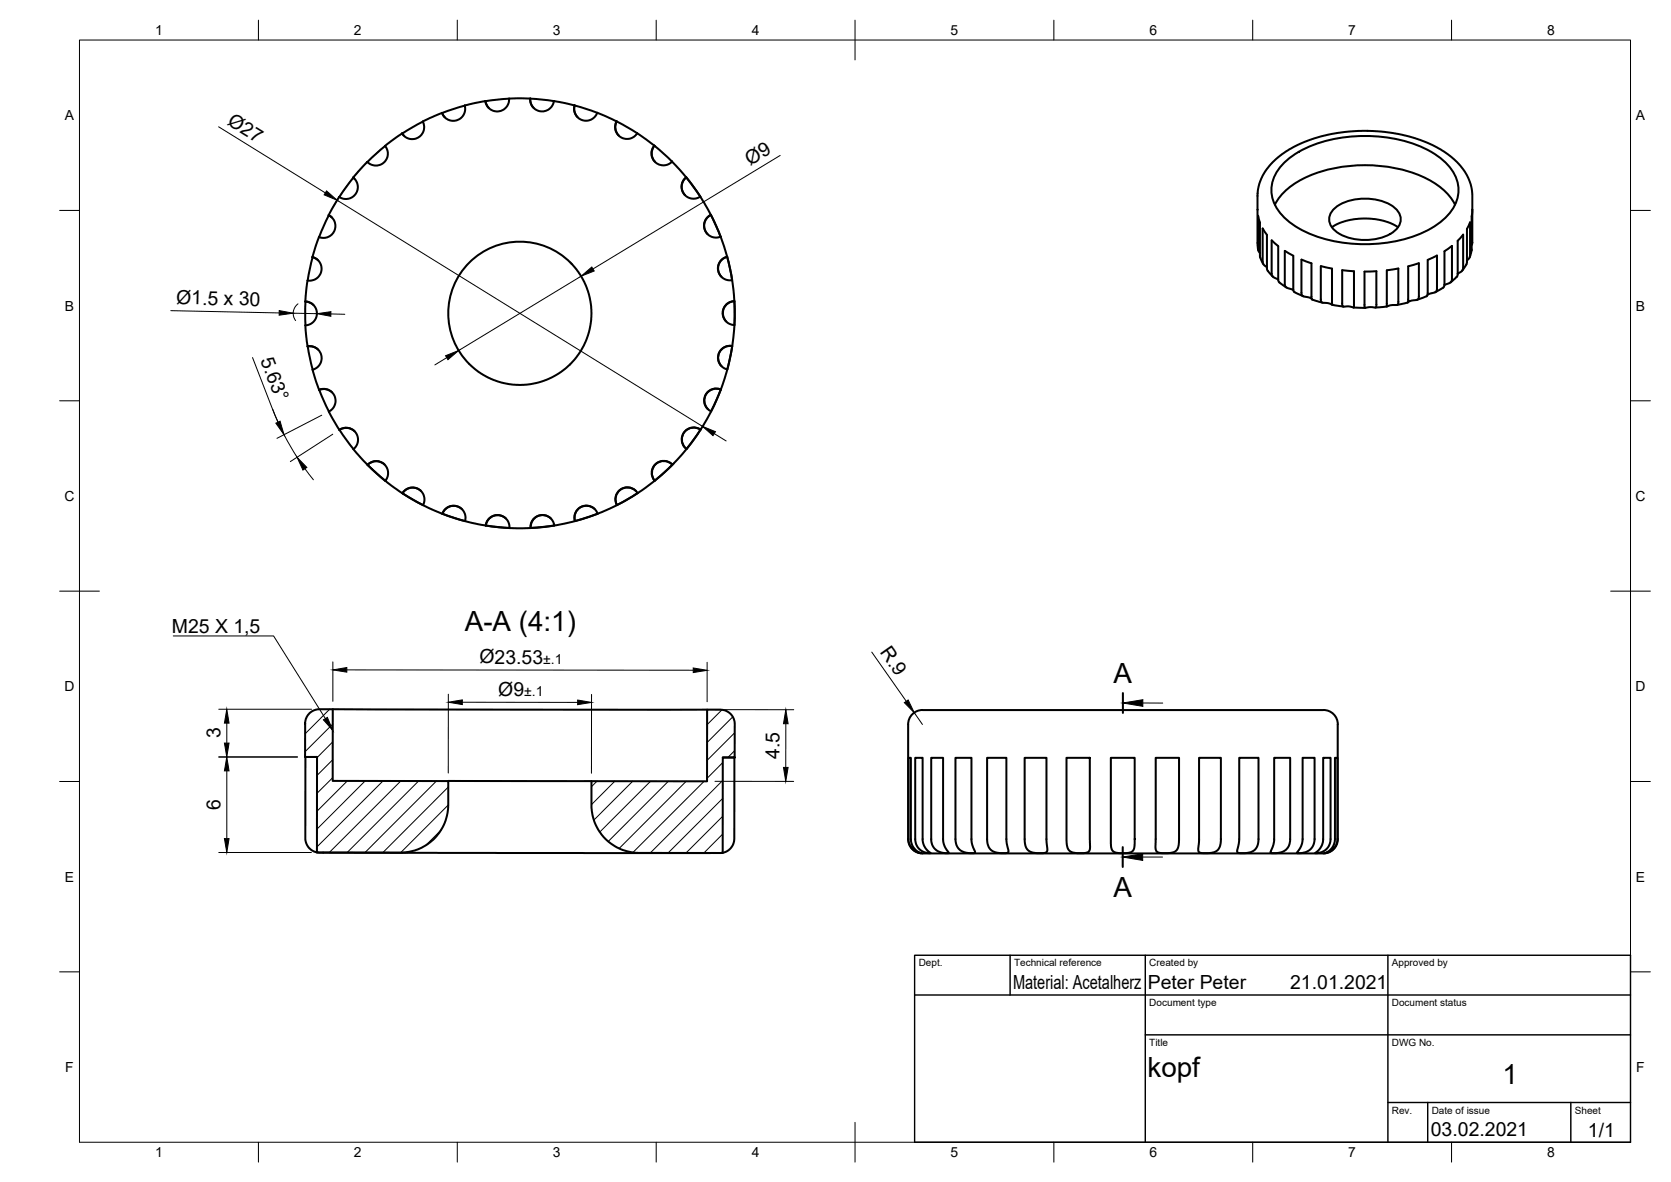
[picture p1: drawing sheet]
<svg xmlns="http://www.w3.org/2000/svg" width="420mm" height="297mm" viewBox="0 0 420 297" stroke-linecap="round" stroke-linejoin="round" font-family="sans-serif">
<g fill="none" stroke="#000" stroke-width=".51">
<path d="M96.8 36.7l-4.4 4M101.1 33.5l-4.3 3.2 .6 1 .1 1.2-.3 1-.6 .9-1 .6-1.3 .2-1.2-.3-.7-.6M101.1 33.5v.1M101.1 33.6l.5 .5M106.3 30.5l.3 1.1v1.2l-.6 1.1-.8 .7-1.1 .3h-1.1l-1.1-.5-.8-.9M106.3 30.6l-5.2 3M111.1 28.4l-4.8 2.1M111.1 28.4h.1M116.8 26.5l.1 1.2-.4 1.2-.7 .8-.9 .5-1.2 .2-1-.3-1-.8-.6-.9M116.9 26.5l-5.7 1.9 .7 1.1M122 25.4l-5.2 1.1M122.1 25.4l.3 1.1 .5 .6"/>
<path d="M128 24.8l-.2 1.2-.5 1-.8 .6-1.3 .4-1.1-.1-1-.6-.7-.8-.4-1.1M128 24.8h5.3M128 24.8l-6 .6M133.3 24.8l.1 .9 .4 1 1 .9 1.2 .4 1.1-.1 .9-.4 .9-.9 .4-1.2M133.3 24.8h.1M133.3 24.8l.3 1.5 .6 .8M133.3 24.8l6 .6M139.3 25.4l5.2 1.1M144.5 26.5l-.1 1.2 .4 1.2 .7 .8 1 .5 1.3 .1 1-.3 .9-.8 .5-.9M144.5 26.5h.1M150.2 28.3l4.8 2.2M150.2 28.4l-5.7-1.9v1.6l.7 1.3"/>
<path d="M155 30.5l-.3 1.2v.9l.5 1.1 .9 .8 1.3 .4 1-.1 1-.5 .8-.8M155 30.5h.1M160.2 33.5l-5.1-3a3 3 0 0 0 .5 3.5M160.2 33.5l4.3 3.1M164.5 36.6l-.5 .9-.2 1.3 .3 1 .7 1 .9 .5 1.2 .3 1.1-.3 .9-.6a53.9 53.9 0 0 1 9.7 63 53.9 53.9 0 0 1-57.1 28.3 54.1 54.1 0 0 1-29-15.1M164.5 36.6h.1M164.6 36.6l4.4 4M164.6 36.6a2.99 2.99 0 0 0 .1 4.1M82.6 54.1l1 .7 .6 1 .1 1.3-.2 .8-.6 1-.8 .6-1.1 .3-1.4-.2-1.7 5M82.6 54.1h.1M82.7 54.1l.8 .6M82.7 54.1l-2.5 5.5"/>
<path d="M85.3 49.5l-2.7 4.6M88.8 44.6l.8 1 .4 1-.1 1.1-.5 1-.8 .8-1.1 .5h-1.1l-1.1-.5M88.8 44.6h.1M88.8 44.7l.3 .2M88.8 44.6l-3.5 4.9M92.4 40.7l-3.6 3.9M92.4 40.7h.1M168.9 40.6h.1M172.5 44.6l-.7 .7-.4 1.1v1l.5 1.2 1 .9 1.1 .4h1l1.1-.5M172.5 44.6h.1M172.6 44.6l3.5 4.8M172.6 44.6a3 3 0 0 0-.3 4.4"/>
<path d="M176.1 49.4h.1M178.8 54l-1 .7-.6 .8-.2 1 .2 1.4 .7 1 1 .6 1.1 .2 1.2-.2M178.8 54l2.4 5.5M178.8 54a3 3 0 0 0-.9 4.8M316.2 52.7h.1M316.3 54.2v8.6l.5 .8M316.3 54.2l.5 1.8v8.5l.8 1.8M317.5 57.4v8.5l.3 .7 .8 .5M317.5 57.4l1.1 1.6M318.6 59.1v8.3a3.2 3.2 0 0 0 1.5 2.1M320.6 51.4a18.5 18.5 0 0 1 11.6-8.3 37 37 0 0 1 28 2.6 14.3 14.3 0 0 1 5.7 5.7M322.6 41.2a27.5 27.5 0 0 1 17.8-6.9 33.9 33.9 0 0 1 21 4.8 10.3 10.3 0 0 1 5.1 10.5 13.9 13.9 0 0 1-8.2 8.6 37.1 37.1 0 0 1-31.7-.8 12.1 12.1 0 0 1-6.9-9 9.3 9.3 0 0 1 2.9-7.2z"/>
<path d="M334.9 57.1l1.3-.8 2.4-.8 4.1-.6 2.8 .1 2.3 .5 2.4 .8 1.3 .8M335.3 52.7a12.6 12.6 0 0 1 11.3-2.4 7.6 7.6 0 0 1 5.4 3.7 3.9 3.9 0 0 1-2.4 4.8 13.8 13.8 0 0 1-13.6-.6 3.5 3.5 0 0 1-.7-5.5zM368.8 57.5l.8-1.6v8.4l-.2 .6-.5 .5M368.9 57.6v8.3a3.7 3.7 0 0 1-1.2 2.1M370.2 52.7v8.4l-.2 .5M76.8 75.8l1 .2 .8 .5 .7 .8 .4 1.1-.1 1.2-.7 1.2-.9 .7-1.2 .3 .5 5.2M76.8 75.8h.1M76.8 75.8l.9 .1 1.1 .7M76.8 75.8v6M78.5 64.6l1.2 .6 .6 .6 .5 1.1v1l-.4 1.2-.8 .9-1.2 .5h-1.1l-.5 5.3M78.5 64.6l.1 .1M78.6 64.6l1.4 .8"/>
<path d="M78.6 64.6l-1.2 5.9M118 66a18 18 0 0 1 29.5 6.2l1 3.7 .2 2.6-.2 3.1-.7 2.8-1 2.4-1.4 2.3-2 2.4-2.3 2-2.3 1.3-2.4 1-3.1 .7-2.8 .2-2.4-.2-3-.7-2.7-1.1-2.8-1.8a18 18 0 0 1-1.6-26.9zM181.3 65.4l.7-.6 .8-.3 1.3 5.9-1.7-.2-.8-.4-.7-.9-.4-1.1v-.7l.3-1zM182.8 64.5a3 3 0 0 0-1.4 5.1M184.6 75.7l-1.2 .3-.9 .6-.6 1-.2 1.1 .2 1 .5 1 1 .7 1.3 .3v-6a3 3 0 0 0-2.7 1.9 3 3 0 0 0 .6 3.2M184.6 75.7h.1M316.3 62.8l-.1-1.5 .1-13.6 .4-1.7 .9-2 1-1.6 1.4-1.6 1.8-1.7 2.4-1.6 3.3-1.6 3-1.1 4.1-1.1 3.8-.6 3.2-.2h3.5l2.9 .2 4.7 .8 3.2 .9 3 1.1 2.5 1.2 2.5 1.6 2.3 1.9 1.6 1.8 1 1.6 .7 1.6 .7 3-.2 14.3-.5 1.7M321.4 70.2v-8.3l-1.6-1.5v8.6l.3 .6 .6 .3a1.49 1.49 0 0 1 1 1.1l1.8 1.2M323 63.1v8.3a2.04 2.04 0 0 0 2 1.4l.2 .1M323.1 63l2.1 1.3M325.2 64.3v8.7l.3 .4 2.2 1.1M329.9 75.1l-.8-.4-1.4-.2-.4-.6v-8.7l2.5 1 .1 9 2.6 .9"/>
<path d="M332.1 66.9l2.8 .6 .1 9.1-1-.4-1-.1a.7 .7 0 0 1-.9-.9v-8.3M335 76.6l2.8 .5M340.3 77.3l3 .1M340.4 68.2l-2.9-.3v8.3a.62 .62 0 0 0 .1 .8 .62 .62 0 0 0 .8 0l1.5 .1a.37 .37 0 0 0 .5 .2 .37 .37 0 0 0 0-.6v-8.5M346.1 68.2l-3 .1v8.5a.41 .41 0 0 0 .1 .6 .41 .41 0 0 0 .6-.1l1.6-.1a.5 .5 0 0 0 .6 0 .5 .5 0 0 0 .1-.7v-8.3M348.7 77l-2.9 .3M351.6 67.5v8.4a.71 .71 0 0 1-.3 .8 .71 .71 0 0 1-.8 0l-1.8 .3v-9M351.6 67.5l-2.9 .4M353.9 76l-2.7 .7M356.8 66.1l-2.7 .9v8.6l-.2 .4 1-.4 1-.2a.78 .78 0 0 0 .9-.9v-8.3M358.9 74.1l2-.7 .4-.5v-8.7l-2.3 1.1-.1 8.9-.2 .3-2.4 .8M363.2 63.1l1.9-1.3v8.5l-.3 .6-1.6 .7"/>
<path d="M363.2 63.2v8.6l-.3 .5-2 1.1M366.5 68.7l1.1-.6 .3-.7v-8.4l-1.4 1.5v8.7l-.2 .4-1.6 1.4M77.4 87.1h1.4l1.2 .8M77.4 87.1l1.1-.1 1 .5 .8 .7 .5 .9 .1 1-.4 1.3-.7 .9-1.2 .6 1.6 5M77.4 87.1l1.2 5.8M80.2 97.9l.9-.2 1.2 .2 .9 .5 .8 .9 .3 1v1.2l-.6 1.1-1 .8 2.6 4.6M80.2 97.9v.1M80.3 98l2.4 5.4M80.3 98a3 3 0 0 1 3.2 .6M181.2 97.9l-.9-.3-1.3 .2-.9 .6-.8 1-.2 .9 .1 1.3 .7 1.1 .9 .7M181.2 97.9h.1M181.2 97.9l-2.4 5.5"/>
<path d="M181.2 97.9a3 3 0 0 0-3.6 1.1 3 3 0 0 0 .4 3.8M182.8 92.8h.1M184.1 87l-1.1-.1-1.2 .5-.8 .9-.4 1v1.2l.5 1.1 .6 .7 1.1 .5M184.1 87l-1.2 5.8M184.1 87a3 3 0 0 0-3.2 1.5 3 3 0 0 0 .5 3.5M85.3 108l1-.4 1.1-.1 1.1 .4 1 .9 .5 1.3v1.1l-.4 .9-.7 .8M85.3 108h.1M85.4 108l3.5 4.9M85.4 108a2.99 2.99 0 0 1 3.8 .4M88.9 112.9l3.5 3.9M92.4 116.8h.1M96.7 116.8a2.99 2.99 0 0 0-4.2 0l4.4 4 .6-1.2 .1-1.1-.3-.9-.9-1.1-.9-.5-1.2-.1-1.2 .4-.7 .5"/>
<path d="M169 116.7a3 3 0 0 0-4.1 0 3 3 0 0 0-.3 4.1M169 116.8l-.8-.7-1.1-.3-1.3 .2-1 .6-.6 .8-.3 1.2 .2 1.3 .5 .9M169 116.8h.1M169.1 116.8l-4.5 4M172.6 112.8h.1M176.1 108l-1-.5h-1.2l-1.1 .4-.8 .8-.5 1-.1 1.1 .3 1 .9 1M176.1 108a3 3 0 0 0-4 .5 3 3 0 0 0 .2 4M176.1 108l-3.5 4.8M178.8 103.4h.1M101.2 123.9l.7-.8 1.1-.5 1-.1 1.3 .4 .7 .7 .6 1 .1 1.2-.3 1.2M101.2 123.9v.1M101.2 124l5.2 3"/>
<path d="M105.9 123.4a3 3 0 0 0-4.7 .6M111.3 129.1l.4-.8 .9-.8 .9-.4 1.3 .1 1 .4 .8 .9 .4 1.2-.1 1.2M111.3 129.1l5.7 1.9M116.2 128a3 3 0 0 0-4.9 1.1M116.9 130.9v.1M122.1 132l.1 .1M122.8 130.5l.6-.5 .8-.5 1.2-.1 .7 .2 .9 .5 .7 .8 .3 .9 .1 .9-6-.7 .3-.9zM127.2 130.3a3 3 0 0 0-3-.7 3 3 0 0 0-2 2.5M138.5 130.3a3 3 0 0 0-3.3-.6 3 3 0 0 0-1.8 3l6-.7M139.4 132l-.4-1.1-.7-.8-1-.5-1.1-.2-1.2 .4-.8 .6-.7 1.2-.1 1.1M145.2 128l1.3-.8 1.4-.1 1.4 .6 1 1.4-5.7 1.8-.1-1.4zM149.6 128a3 3 0 0 0-3.7-.5 3 3 0 0 0-1.3 3.4"/>
<path d="M155.1 126.9h.1M159.9 123.4a3 3 0 0 0-3.9-.3 3 3 0 0 0-.9 3.8M160.3 123.9l-.8-.9-1.1-.5h-1.2l-1 .4-.8 .7-.6 1.1-.1 1.1 .4 1.1M160.3 123.9h.1M160.3 123.9l-5.2 3M77.8 179.3l1-.7 1.1-.3 3.8-.1v18l29 .1v6.1l-.4 2.8-1.2 3-.8 1.2-1.4 1.7-1.8 1.3-1.4 .8-1.5 .5-2.4 .5h-22.1v-24h-3v-8.7l.3-1.1zM83.7 178.2l94.1 .1M231.9 178.4h100.9M232 178.4a3.6 3.6 0 0 0-3.7 3.6v28.9M282.3 174.2v5M332.8 178.4a3.6 3.6 0 0 1 3.6 3.6v28.9M76.7 190.2h.1"/>
<path d="M76.8 190.2v20.9l.3 1.1 .6 .9 .9 .7 1.1 .4M79.7 190.2h-2.9M112.7 196.3h36M148.7 196.3h29.1v-18h3.4l1.1 .2 1.4 .9 .8 1.2 .2 1.2v8.6h-3v23.9h-21.7l-2.2-.3-2.7-1.1-2-1.3-1.4-1.3-1.3-1.8-.9-2-.6-1.8-.2-1.8zM181.7 190.3l3 .1M184.7 190.3l-.1 21-.3 1-.5 .8-.9 .8-1 .4-34.8 .1-67.4-.2M228.4 190.4h.6l.1 21 .4 1.2 .4 .7 1 .8 .7 .3-1.1-.3-1-.6-.7-1-.4-1.2zM230.1 190.4h1.9v20.8l.3 1.1 .4 .8 1.3 1.3-1.5-.2-.9-.5-.9-.8-.5-1.3zM234.1 190.4h3v20.7l.4 1.5 1 1.6-.1 .2-1.4-.1-1.5-.6-.9-.9-.4-1.2zM240.2 190.4h4.1v20.8l.2 1.2 .7 1.7-.2 .3-1.9-.1-1.4-.5-1-1-.4-1.2zM248.2 190.4h4.8v20.8l.6 2.6-.1 .4-.3 .2h-1.8l-1.6-.4-.9-.7-.6-1.2zM257.6 190.4h5.5v20.9l.3 2.3-.2 .5-.5 .2-1.9 .1-1.5-.3-1-.7-.5-1.1-.2-1.1z"/>
<path d="M268.2 190.4h5.8l.1 22.6-.2 .9-.9 .4-2.1 .1-1.3-.2-1-.7-.4-1.2zM279.3 190.4h6v22l-.4 1.3-.4 .4-.8 .2-2.2 .1-1.2-.2-.6-.5-.3-.8zM290.6 190.4h5.9l-.1 21.3-.2 1.3-.3 .6-.7 .5-.8 .2h-2.9l-.6-.3-.3-.6zM301.5 190.4h5.5v21.2l-.2 1-.5 .9-.9 .6-.9 .2-2.5 .1-.5-.2-.2-.5 .2-2.4zM311.6 190.4h4.8v21.2l-.3 1-.7 1-1 .6-1.5 .2h-1.3l-.5-.4 .5-3.1zM320.4 190.4h4v20.8l-.4 1.4-.8 1.1-1.7 .6-1.7 .1-.4-.2 .8-1.9 .2-1.1zM327.5 190.4h3v20.6l-.4 1.6-.9 1.1-1 .5-2 .2-.1-.2 1.1-1.7 .3-1.5zM332.7 190.4h1.9v20.6l-.5 1.6-.8 1-1 .6-1.6 .2 .9-.7 .7-1 .4-1.7zM335.7 190.4h.6v20.9l-.4 1.2-.7 1-1 .6-1.1 .3 .9-.4 .9-.9 .5-1 .3-1zM282.3 212.9v5M336.4 210.9a4.1 4.1 0 0 1-5.1 3.6h-98.3a3.9 3.9 0 0 1-4.7-3.6"/>
</g>
<g fill="none" stroke="#000" stroke-width=".25">
<path d="M20 10.1h390v276.9h-390zM65 5.1v5M115 5.1v5M165 5.1v5M215 5.1v10M265 5.1v5M315 5.1v5M365 5.1v5M55 31.9l26.8 16.6M96.5 36.9a54 54 0 0 0-12.7 15.1M196.2 39.1l-47.1 28.5M15 52.9h5"/>
<path d="M84.8 50.3l91.8 56.8M410 52.9h5M42.9 78.1l27.3 .5M73.7 78.7l6 .1M74.9 76.4a3 3 0 0 0-.6 4.2M83.2 78.9l3.5 .1M146.1 69.4l-30.8 18.7M63.5 89.9l5 13M112.3 89.9l-3 1.8M15 100.7h5M68.5 102.8a66.7 66.7 0 0 0 6.2 12.1M68.5 102.8l1.4 3.3"/>
<path d="M76.7 117.8l2.1 2.8M80.9 104.3l-11.3 5.9M83.7 109.1l-10.7 6.9M179.6 109l3 1.8M410 100.7h5M15 148.6h10M43.6 159.8h25.2l13 20.8M405 148.6h10M55 178.2h23.3M82.9 178.2l-6.2 6.2M83.7 166.3v9.9M87.2 168.3l87.1 .1"/>
<path d="M112.7 174.5v19.8M116.2 176.5h29M148.7 174.5v19.8M177.8 166.4v9.9M179.8 178.3l19.8 .1M181.5 178.4l-3.7 3.7M219.2 163.9l8.7 12.3M229.9 179.1l2 3M287.4 176.7h5M15 196.4h5M55 190.2h19.8M57 181.7v5"/>
<path d="M57 193.7v17M83.7 186.4l-4 4M83.7 190.9l-4 4M83.7 195.4l-4 4M83.7 181.9l-7 7M87.3 196.2l-7.6 7.7M91.8 196.2l-12.1 12.2M96.3 196.2l-16.6 16.6M100.8 196.3l-18 17.9M105.3 196.3l-18 17.9M109.7 196.3l-17.9 17.9M112.7 197.8l-16.4 16.5"/>
<path d="M150.1 196.3l-1.4 1.4M154.6 196.3l-5.9 5.9M159.1 196.3l-9.8 9.8M163.6 196.3l-12.8 12.8M168.1 196.3l-15.2 15.2M172.6 196.3l-16.9 16.9M177 196.3l-17.8 17.9M179.8 196.3l19.8 .1M181.7 191.7l-3.9 3.9M181.7 196.1l-18.2 18.2M184.3 180.1l-6.5 6.5M184.7 184.2l-6.9 6.9"/>
<path d="M184.7 188.6l-1.7 1.7M197.6 181.9v11M410 196.4h5M55 214.2h23.3M110.9 208.6l-3.8 3.8M112.7 202.3l-11.9 12M181.7 209.6l-4.7 4.7M181.7 214.1l-.2 .2M181.7 200.6l-13.7 13.7M181.7 205.1l-9.2 9.2M287.3 215.4h5M15 244.2h5"/>
<path d="M410 244.2h5M65 287v5M115 287v5M165 287v5M215 282.1v9.9M265 287v5M315 287v5M365 287v5"/>
</g>
<path d="M230 240.1h180v46.9h-180zM230 250h180M254 240.1v9.9M288 240.1v46.9M349 240.1v46.9M288 260.1h122M349 277.1h61M359 277.1v9.9M395 277.1v9.9" fill="none" stroke="#000" stroke-width=".36"/>
<g fill="#000" stroke="#000" stroke-width=".25">
<path d="M82.1 48l2.7 2.3-3.3-1.3zM70.2 78l3.5 .7-3.5 .5zM79.7 78.8l3.5-.5v1.2zM146.1 69.4l2.7-2.3 .6 1zM112 89.4l3.3-1.3-2.7 2.3zM69.4 106.3l1-.5 1 3.4zM74.7 114.9l2.5 2.6-1 .6zM176.6 107.1l3.3 1.4-.6 1zM83.7 168.3l3.5-.5v1.1zM112.7 176.5l3.5-.6v1.2zM145.2 175.9l3.5 .6-3.5 .6zM174.3 167.9l3.5 .6-3.5 .5z"/>
<path d="M227.4 176.6l.9-.7 1.6 3.2zM282.3 176.7l5.1-.9v1.7zM57 190.2l.6 3.5h-1.2zM56.4 186.7h1.2l-.6 3.5zM57 178.2l.6 3.5h-1.2zM81.3 180.9l1-.6 1.4 3.3zM197.6 178.4l.6 3.5h-1.2zM197 192.9h1.2l-.6 3.5zM56.4 210.7h1.2l-.6 3.5zM282.3 215.4l5-.8v1.6z"/>
</g>
<g font-size="7">
<text x="116.9" y="158.5">A-A (4:1)</text>
<text x="280" y="171.7">A</text>
<text x="280" y="225.4">A</text>
<text x="288.5" y="270.6">kopf</text>
<text x="377.8" y="272.3">1</text>
</g>
<g font-size="4.9">
<text x="56.9" y="31.2" transform="rotate(32 56.9 31.2)">Ø27</text>
<text x="188.6" y="41.7" transform="rotate(-31 188.6 41.7)">Ø9</text>
<text x="44.3" y="76.4" transform="rotate(1 44.3 76.4)">Ø1.5 x 30</text>
<text x="65.4" y="90.5" transform="rotate(69 65.4 90.5)">5.63°</text>
<text x="43.2" y="159.1">M25 X 1,5</text>
<text x="120.5" y="166.7">Ø23.53</text>
<text x="221.1" y="163.9" transform="rotate(55 221.1 163.9)">R.9</text>
<text x="125.3" y="174.8">Ø9</text>
<text x="55.5" y="185.6" transform="rotate(-90 55.5 185.6)">3</text>
<text x="196" y="190.7" transform="rotate(-90 196 190.7)">4.5</text>
<text x="55.5" y="203.6" transform="rotate(-90 55.5 203.6)">6</text>
<text x="254.7" y="248.5">Material: Acetalherz</text>
<text x="288.6" y="248.5">Peter Peter</text>
<text x="324.4" y="248.6">21.01.2021</text>
<text x="359.8" y="285.6">03.02.2021</text>
<text x="399.3" y="285.8">1/1</text>
</g>
<g font-size="3.5">
<text x="39" y="8.8">1</text>
<text x="89" y="8.8">2</text>
<text x="139" y="8.8">3</text>
<text x="189" y="8.8">4</text>
<text x="239" y="8.8">5</text>
<text x="289" y="8.8">6</text>
<text x="339" y="8.8">7</text>
<text x="389" y="8.8">8</text>
<text x="16.3" y="30.2">A</text>
<text x="411.3" y="30.2">A</text>
<text x="16.3" y="78">B</text>
<text x="411.3" y="78">B</text>
<text x="16.2" y="125.9">C</text>
<text x="411.2" y="125.9">C</text>
<text x="136.6" y="166.8">±.1</text>
<text x="16.2" y="173.7">D</text>
<text x="411.2" y="173.7">D</text>
<text x="131.8" y="174.8">±.1</text>
<text x="16.3" y="221.6">E</text>
<text x="411.3" y="221.6">E</text>
<text x="16.4" y="269.4">F</text>
<text x="411.4" y="269.4">F</text>
<text x="39" y="290.8">1</text>
<text x="89" y="290.8">2</text>
<text x="139" y="290.8">3</text>
<text x="189" y="290.8">4</text>
<text x="239" y="290.8">5</text>
<text x="289" y="290.8">6</text>
<text x="339" y="290.8">7</text>
<text x="389" y="290.8">8</text>
</g>
<g font-size="2.5">
<text x="231" y="242.9">Dept.</text>
<text x="255" y="242.9">Technical reference</text>
<text x="289" y="242.9">Created by</text>
<text x="350" y="242.9">Approved by</text>
<text x="289" y="252.8">Document type</text>
<text x="350" y="252.8">Document status</text>
<text x="289" y="262.9">Title</text>
<text x="350" y="262.9">DWG No.</text>
<text x="350" y="279.9">Rev.</text>
<text x="360" y="279.9">Date of issue</text>
<text x="396" y="279.9">Sheet</text>
</g>
</svg>
